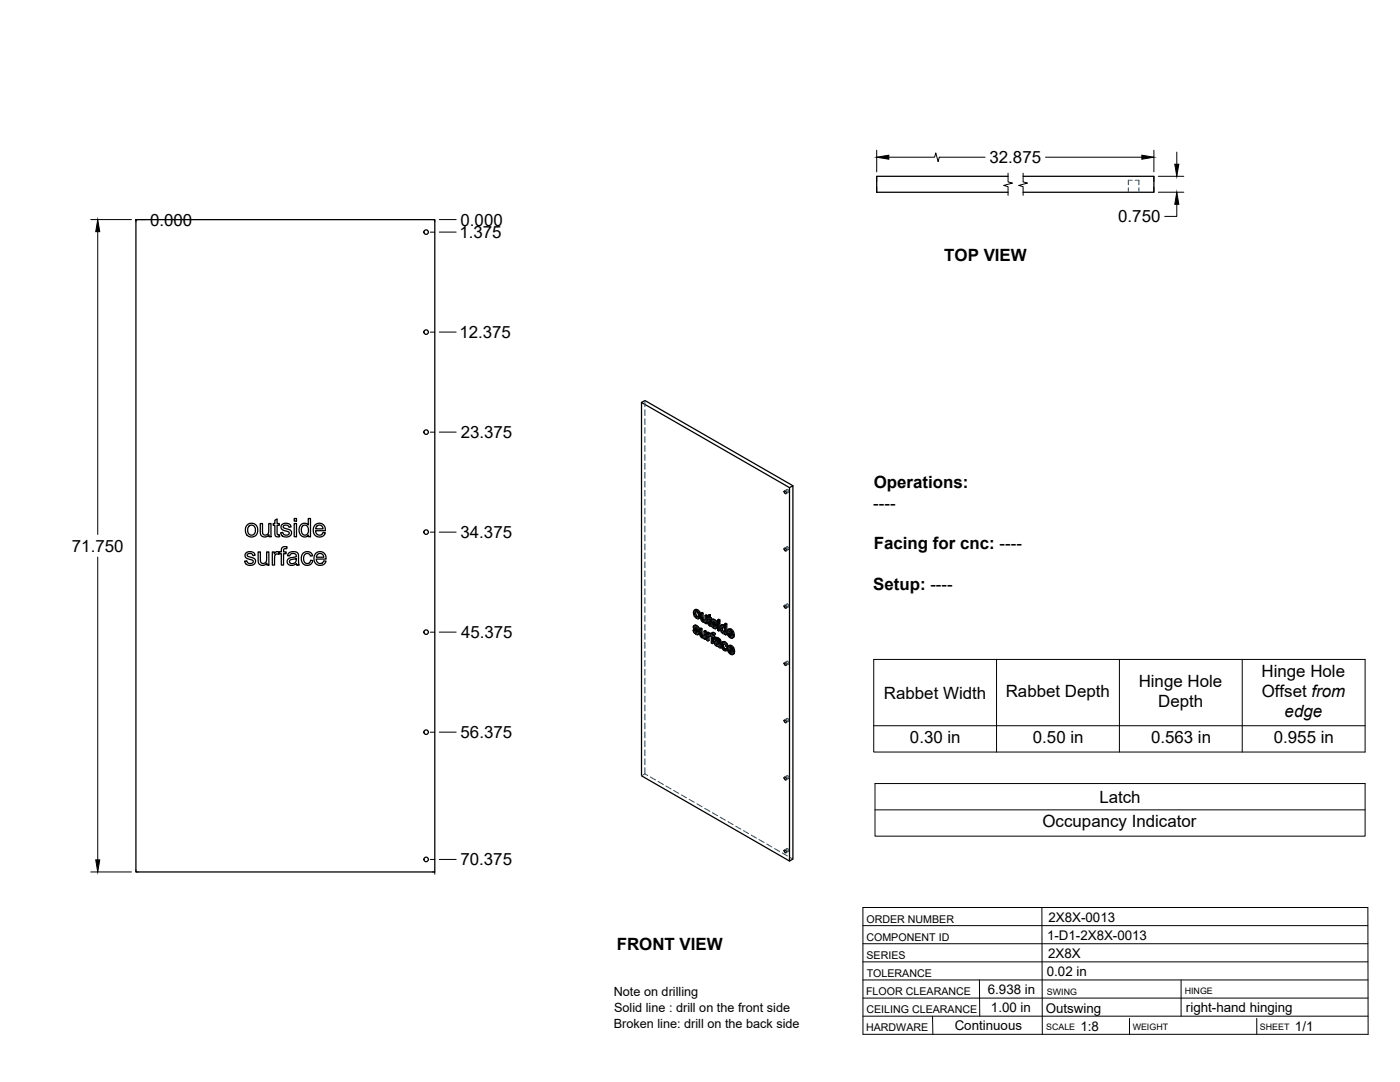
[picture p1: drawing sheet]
<svg xmlns="http://www.w3.org/2000/svg" width="559mm" height="432mm" viewBox="0 0 559 432" stroke-linecap="round" stroke-linejoin="round" font-family="sans-serif">
<!-- layer: Visible -->
<g fill="none" stroke="#000" stroke-width=".51">
<path d="M402.4 70.4h-52.5v6.3h52.5M408.3 70.4h52.3v6.3h-52.3M54.3 87.7h119.2v260.3h-119.2zM256.1 160.6l59 34v149l-59-34zM256.1 160.6l1.3-.8 59.1 34M313 196l.7 .1 .1 .9-.6-.2zM315.1 194.6l1.4-.8v149l-1.4 .8M98.8 209.4l1.1-.5a2.66 2.66 0 0 1 3 3.6 2.66 2.66 0 0 1-4.7 .5l-.2-1a2.9 2.9 0 0 1 .8-2.6zM99.3 210.1l.8-.5a1.97 1.97 0 0 1 1.9 2 1.97 1.97 0 0 1-2 1.9l-.5-.2a2.61 2.61 0 0 1-.2-3.2zM103.9 208.9h.9v3a1.32 1.32 0 0 0 1.3 1.7 1.32 1.32 0 0 0 1.2-1.8v-2.9h.9v5.3h-.8v-.8a1.88 1.88 0 0 1-2.3 .8 1.88 1.88 0 0 1-1.2-2zM109.7 207.6l.9-.5v1.8h.9v.7h-.9v3.3l.3 .5h.6l.1 .8a1.33 1.33 0 0 1-1.5-.1 1.33 1.33 0 0 1-.4-1.5v-3h-.6v-.7h.6zM112.5 209.4l1.2-.6a1.94 1.94 0 0 1 2.5 1.5l-.9 .1a1.13 1.13 0 0 0-1.1-.9 1.13 1.13 0 0 0-1.1 1l.2 .2a4.1 4.1 0 0 1 3 1.5 2.18 2.18 0 0 1-1.5 2.1 2.18 2.18 0 0 1-2.5-.8l-.3-.9 .9-.1 .6 .9 1.4 .1a.67 .67 0 0 0 .5-.6 .67 .67 0 0 0-.4-.7l-.3-.1a2.35 2.35 0 0 1-2.5-1.6z"/>
<path d="M117.4 208.9h.9v5.3h-.9zM117.4 206.9h.9v1.1h-.9zM120 209.5l1.1-.6a1.88 1.88 0 0 1 1.9 .6v-2.6h.9v7.3h-.8v-.7a2.18 2.18 0 0 1-2.6 .5 2.18 2.18 0 0 1-1.1-2.4zM120.8 209.9l.6-.3a2.12 2.12 0 0 1 1.8 1.6 2.12 2.12 0 0 1-.9 2.2l-.3 .1a2.1 2.1 0 0 1-1.7-1.4 2.1 2.1 0 0 1 .5-2.2zM125.7 209.6l1.5-.8a2.47 2.47 0 0 1 2.7 3h-4l.3 1a1.46 1.46 0 0 0 1.5 .8 1.46 1.46 0 0 0 1.2-1.1l1 .1-.3 .6-.7 .8-1.2 .3a2.79 2.79 0 0 1-2.6-1.7 2.79 2.79 0 0 1 .6-3zM126.5 210l.6-.4a1.43 1.43 0 0 1 1.8 1.5h-2.9zM313 218.8l.7 .2 .1 .8-.6-.2zM98.2 220.7l1.1-.5a1.94 1.94 0 0 1 2.5 1.4l-.9 .1a1.13 1.13 0 0 0-1.1-.9 1.13 1.13 0 0 0-1.1 1l.3 .3a3.5 3.5 0 0 1 2.9 1.4 2.19 2.19 0 0 1-1.5 2.1 2.19 2.19 0 0 1-2.4-.8l-.4-.9 .9-.1 .6 .9 1.4 .1a.67 .67 0 0 0 .6-.6 .67 .67 0 0 0-.5-.7l-.2-.1a2.35 2.35 0 0 1-2.6-1.6zM103 220.3h.9v2.9a1.32 1.32 0 0 0 1.4 1.7 1.32 1.32 0 0 0 1.1-1.8v-2.8h.9v5.2h-.8v-.8a1.88 1.88 0 0 1-2.2 .9 1.88 1.88 0 0 1-1.3-2.1zM108.7 220.3h.8v.8a1.25 1.25 0 0 1 2-.7l.8-.1v-.6a1.5 1.5 0 0 1 .7-1.5 1.5 1.5 0 0 1 1.6 0l-.2 .8a.83 .83 0 0 0-.8 0 .83 .83 0 0 0-.4 .8v.5h1v.7h-1v4.5h-.9v-4.5h-.8v-.5l-.2 .8a1.17 1.17 0 0 0-1.4 .1 1.17 1.17 0 0 0-.3 1.4v2.7h-.9zM115.1 220.9a2.39 2.39 0 0 1 4 .6l.3 4h-.9l-.2-.6a2 2 0 0 1-2.2 .8 2 2 0 0 1-1.5-1.9l.1-.1a2.04 2.04 0 0 1 2-1.2l.4-.1a.83 .83 0 0 0 1.1-.7 .83 .83 0 0 0-1.1-.8 1.23 1.23 0 0 0-1.5 1l-.9-.1zM115.7 223.6l2.6-.7a1.49 1.49 0 0 1-.8 1.9 1.49 1.49 0 0 1-2-.7z"/>
<path d="M120.8 220.9l1.4-.7 1.3 .1 .9 .6 .4 .9-.9 .1a1.44 1.44 0 0 0-1.9-.9 1.44 1.44 0 0 0-.8 1.9l.1 1.1a1.34 1.34 0 0 0 1.5 .9 1.34 1.34 0 0 0 1.2-1.3l.8 .1-.4 1a2.47 2.47 0 0 1-3.2 .5 2.47 2.47 0 0 1-.8-3.2zM126 220.9l1.5-.7a2.47 2.47 0 0 1 2.7 2.9h-4l.3 1a1.46 1.46 0 0 0 1.5 .8 1.46 1.46 0 0 0 1.2-1.1l.9 .1-.2 .7-.6 .6-1.3 .4a2.79 2.79 0 0 1-2.6-1.7 2.79 2.79 0 0 1 .6-3zM126.7 221.3l.8-.4 .9 .1 .5 .4 .3 1h-2.9zM276.6 251.5l.7 1.3 .9 .5 .5-.1M276.9 249.8l.6-.3 .8 .3 .9 1.3-.5 .3-.1-.6M277.1 250.4l.5-.1 1.1 1.1M277.2 244.8l.4-.9 1 .9 .1 1.3-.3 .3h-.4M277.3 251.3l-.7 .2 .5 .2M277.3 252.3l.4 .4 .5-.3M277.4 250.9l1 .9 .5-.2M277.4 251.5l-.3 .2 .2 .6 .4-.3M277.5 250.2l-.3 .4 .4-.3 .6 .7"/>
<path d="M277.5 249.5l-.7 .4-.1 .6 1.6 1.8v.5M277.5 245.7l.5 .7 .5-.3M277.6 251.6l.7 .9M277.7 249.9l.5 .4 .5-.2M277.7 244.5l-.5 .3 .1 .4 .2 .5 .4-.2M277.7 252.7l.5 .1M277.7 249.5l-.7 .2M277.8 244l.1 1.4 .8 .8M277.8 250.6l-.4 .3-.2-.3M278 243.6l.9 .9 .4-.2M278.1 249.7l-.8 .1M278.2 250.3l.4 .5 .4-.3"/>
<path d="M278.4 251.8l.3 .5 .4-.3M278.5 243.4l-.5 .2-.8-.1M278.6 251.3l.7 1.3-.7 .7M278.7 252.3l.1 .5 .5-.3M278.8 252.8l-.1 .4 .4-.3M278.9 244.5l.3 1.4 .5-.3M279.1 246.7a1.82 1.82 0 0 1-2.3-2l.1-.9 .7-.6 .8 .1 .6 .5 .6 1 .1 1.2-.8 .9M279.2 245.9l-.1 .8 .4-.3M279.3 250.9l.5 .3 .4-.3M279.7 244.7l.5 .2 .4-.2M279.8 251.2v2.2l.4-.2M279.8 253.4l.2 .4 .4-.2"/>
<path d="M280 253.8l.3 .3 .5-.2M280.2 244.9v2.3l.4-.3M280.2 247.2l.2 .4 .4-.3M280.3 254.1l.4 .1M280.4 247.6l.3 .3 .5-.3M280.7 247.9l.4 .1M280.9 254l-.6-.7-.1-2.4-.4-.2-.5 .2 .1 2.7 .8 .9h.8v.4l.4 .3M281 254.5l-.1 .1M281.4 247.7l-.7-.6-.1-2.4-.4-.3-.5 .3 .1 2.5 .8 1.1 .9-.1M281.4 252.2v3l.5-.3v-3l-.5-.3-.4 .3v1.9l-.3 .4 .2-.1M281.5 248.2v.5l.4 .2M281.5 248.3l-.2 .1"/>
<path d="M281.9 245.9v3l.4-.2v-3.1l-.4-.2-.5 .3v1.8l-.3 .5 .2-.1M281.9 251.9l-.5 .3-.4-.3M282.3 245.6l-.4 .3-.5-.2M282.3 246.6l.3 .1 .1 2.5 .8 .7 .4-.2M282.6 246l-.3 .2 .3 .2v-.8l.9-.3v1l.5 .3v.4l-.5 .2v-.3M283 252.9l-.4-.6-.5 .2v3l.5 .3M283 253.5l-.4 .7 .4-.2M283 252.5l-.5 .3-.4-.3M283.1 253.5l-.1 2-.4 .3v-1.6M283.1 253.5l.4 .2M283.1 253.5l-.5 .2M283.1 245.6v1l.4-.3"/>
<path d="M283.1 253l.4 .4M283.3 252.7l-.8 .5v-.4M283.3 249.3l.2 .1M283.5 245.3l-.9 .3M283.5 253.3v.4M283.5 253.7l.4 .3v2.6l.4 .2M283.5 253.5l-.1 .3M283.5 249.4l.1 .5M283.5 252.8l.4 .3M283.5 252.8l-.8 .2M283.5 252.8l-.7 .2M283.5 248.8l-.4 .2v-2l.4 .2 .3 1.9"/>
<path d="M283.6 248.9l-.5 .1M283.8 249.1l.8 1.4 .6 .4 .6-.1M283.8 249.1l-.6 .1M283.8 249.1h.1M283.8 249.3l-.3 .1M284 246.6l-.5 .3-.4-.3M284 247.4l.6-.3 .8 .3 .9 1.3-.5 .3-.1-.6M284.1 252.7l.8-.3 .6 .4-.5 .7v-.5M284.3 253.8l.5 .3 .5-.2M284.4 248.9l-.6 .2 .4 .2M284.4 249.9l.5 .4 .4-.3M284.5 248.5l1 .9 .5-.2"/>
<path d="M284.5 249.1l-.3 .2 .2 .6 .5-.3M284.6 247.1l-.6 .4-.1 .6 1.6 2.1M284.6 247.9l-.3 .3 .5-.2M284.6 252.4l-.6 .4-.1 .8-.4-.3 .4-.2M284.6 252.8l.4 .2 .5-.2M284.7 249.2l.8 .9M284.7 247.9l.6 .7M284.8 253.3l.5 1-.5 .2v-.4M284.8 254.5v2.1l-.5 .2v-2.6l.5 .3M284.8 247.5l.5 .4 .5-.2M284.8 248l1 1M284.8 248h-.5"/>
<path d="M284.9 247.1l-.8 .3M284.9 250.3l.4 .1M284.9 248.2l-.4 .3-.2-.3M285 253.5l-.6-.3-.1 .6 .5-.2M285.1 252.5l-.5 .3-.4-.2M285.2 247.3l-.8 .1M285.2 256l.7-.3 .9 .3M285.3 247.9l.4 .5 .4-.2M285.4 254.7l1-.2 1.2 .9 .3 3-.5 .2-.1-.4M285.5 250.2l-.1 .2M285.5 249.4l.3 .5 .5-.3M285.6 256.5l.1-.1a.86 .86 0 0 1 1.1 1"/>
<path d="M285.6 257.1l.4 .4 .5-.3M285.7 256.4l-.2 .3M285.7 248.9l.5 .6 .2 .8-.7 .6M285.8 249.9l.1 .5 .5-.3M285.8 255.7l-.7 .5 .2 1 .8 .7h.8l.5 .7M285.9 250.4l-.1 .4 .4-.3M285.9 256.5l-.3 .5 .5-.1M286 256.5l.8 .8M286 255.2l-.4 .2a.8 .8 0 0 1 .9 0 .8 .8 0 0 1 .4 .8l-1.2-.3M286 255.2h.1M286 257.5l.5 .1M286.1 255.7l-.8 .2"/>
<path d="M286.2 254.4l-1 .5 .4 .5M286.3 254.9l.5 .4 .5-.3M286.4 248.6l.5 .2 .4-.2M286.5 257.6l.3-.1zM286.7 254.6l-.4 .3-.6-.3M286.8 255.3l.3 .4 .5-.3M286.9 248.3l.4 .3v3l-.4 .2v-3M286.9 248.3l-.5 .3v3l.5 .2M286.9 247.7v.5l.4-.2v-.6l-.4-.3-.5 .3v.6l.5 .2M287.1 255.7l.2 .4 .4-.3M287.3 256.1v2.1l.5-.3M287.3 247.4l-.4 .3-.5-.3"/>
<path d="M287.8 249.6l.7-.3 .7 .3M287.9 250.9l.3-.9 .9 .8 .1 1.4-.6 .2M288.1 251.9l.5 .5 .4-.2M288.2 256.3l.7-.3 .6 .2 .7 .6 .3 .9-.4 .3-.4-.9M288.3 257.6l.2 1 .4-.3M288.3 250.6l-.4 .3v.5l.2 .5 .4-.3M288.4 249.3l-.9 .6v1.6l.8 1.2 .6 .3 .4-.2v.4l.4 .2M288.4 250l.1 1.5 .7 .7M288.5 258.6l.5 .6 .5-.3M288.5 249.7l.4 .3M288.8 257.3l-.5 .3 .4-.8 1.4 1.2M288.8 256.8l.1 1.5 .7 .7"/>
<path d="M288.9 256l-.5 .3a2.06 2.06 0 0 0 1.4 3.4M288.9 249.4l-1 .1M289 256.5l.7 .6 .5-.3M289.2 249l.5 .3 .4-.3M289.3 252.8l-.2 .1M289.5 256.2l-.5 .3-.6-.2M289.7 249.3v4.1l.4-.2v-4.2l-.4-.2-.5 .2v1.5l-.3-.5 .3-.1M289.7 258.8l-.2 .4h-.5M290.3 258.7l-.6 .1 .4 .3M290.4 259l-.6 .7 .6-.4M290.9 253.5l.5 .6 .5-.3M291.1 251.9l-.4 .3 1.4 .8-.5-1.1a.49 .49 0 0 0-.6-.2 .49 .49 0 0 0-.3 .5"/>
<path d="M291.2 251.7l-.1 .2 .9 .6M291.2 252.9l.9 1M291.3 258.5l-.5 .3 1.5 .8-.6-1.2a.48 .48 0 0 0-.6-.2 .48 .48 0 0 0-.3 .6M291.3 258.2v.3l.8 .5M291.4 253.3l-.5 .2-.2-.9 1.9 1.1M291.4 259.5l.8 1M291.4 251.4l.9 .8 .4-.2M291.4 254.1l.5 .1M291.5 259.8l-.5 .3-.2-.9 2.4 1.3-.8 .7M291.6 257.9l.8 .9 .5-.2M291.9 251.1l-1.3 .2M292 257.7l-1.3 .1"/>
<path d="M292.1 253.9l.5 .3 .5-.3M292.1 253.9l-.1 .2M292.3 252.2l.3 1.4 .5-.3M292.4 258.8l.4 1.4 .4-.3M292.5 253.7l-.4 .2M292.6 253.6l.5-.1-.1-.6-.7-1.5-.9-.5-.8 .4-.4 1.1 .4 1.3 1.1 1h.6l.3-.5M292.7 253.7l.3 .4-.7 .5M313 241.7l.7 .1 .1 .9-.6-.2zM291 260.1l.6 .5 .4-.2M291.6 260.6l.4 .2M292.3 260.4l.4 .4 .5-.3M292.3 260.4l-.2 .3"/>
<path d="M292.6 260.2l-.3 .2M292.8 260.2l.4-.2v-.5l-.7-1.5-1-.5-.8 .3-.3 1.4 .5 1.2 1.2 .9 .6-.5M313 264.5l.7 .2 .1 .8-.6-.2zM313 287.4l.7 .1 .1 .8-.6-.1zM313 310.2l.7 .2 .1 .8-.6-.2zM313 339.3l.7 .1 .1 .9-.6-.2z"/>
<circle cx="170.1" cy="92.6" r=".9"/>
<circle cx="170.1" cy="132.5" r=".9"/>
<circle cx="170.1" cy="172.5" r=".9"/>
<circle cx="170.1" cy="212.4" r=".9"/>
<circle cx="170.1" cy="252.3" r=".9"/>
<circle cx="170.1" cy="292.2" r=".9"/>
<circle cx="170.1" cy="343" r=".9"/>
</g>
<!-- layer: Reference -->
<g fill="none" stroke="#000" stroke-width=".4">
<path d="M349.9 70.4v2.1M349.9 74.6v2.1M460.6 70.4v2.1M460.6 74.6v2.1M54.3 87.7v.9M55.2 87.7h-.9h.9M171.7 92.6h1.8M172.6 87.7h.9v.9M171.7 132.5h1.8M171.7 172.5h1.8M171.7 212.4h1.8M171.7 252.3h1.8"/>
<path d="M171.7 292.2h1.8M54.3 347.1v.9h.9M171.7 343h1.8M172.6 348h.9v.9"/>
</g>
<!-- layer: Hidden -->
<g fill="none" stroke="#00557f" stroke-width=".4">
<path d="M450.4 74.9v1.8M451.9 71.9h-1.5v1.8M453.1 71.9h1.5v1.8M454.6 74.9v1.8M257.4 159.8v2.5M257.4 163.5v2.4M257.4 167.1v2.3M257.4 170.6v2.4M257.4 174.2v2.4M257.4 177.8v2.3M257.4 181.4v2.3M257.4 184.9v2.4"/>
<path d="M257.4 188.5v2.4M257.4 192.1v2.3M257.4 195.6v2.4M257.4 199.2v2.4M314 195.4a.58 .58 0 0 1 .8 .3 .58 .58 0 0 1-.3 .7l-.5-.4zM314.1 195.3l-1 .6M314.7 196.4l-1 .6M257.4 202.8v2.4M257.4 206.4v2.3M257.4 209.9v2.4M257.4 213.5v2.4M257.4 217.1v2.4"/>
<path d="M314 218.2a.53 .53 0 0 1 .8 .3 .53 .53 0 0 1-.4 .7zM314.1 218.2l-1 .6M314.7 219.3l-1 .6M257.4 220.6v2.4M257.4 224.2v2.4M257.4 227.8v2.4M257.4 231.4v2.3M257.4 234.9v2.4M257.4 238.5v2.4M257.4 242.1v2.4M257.4 245.6v2.4M257.4 249.2v2.4"/>
<path d="M257.4 252.8v2.4M257.4 256.4v2.3M257.4 259.9v2.4M277.1 251.2l.3 1M277.2 250l-.5 .2M277.2 249.6l-.4 .3M277.2 244.2l-.4 .3M277.3 251.3l.3 .3M277.3 250.4l-.5 .3M277.3 250.2l.4-.2-.5 .3M277.4 249.5l-.1 1.1 1.3 1.2a.36 .36 0 0 1 .3 .5 .36 .36 0 0 1-.6 .2M277.4 252.2l.8 .7 .8 .1"/>
<path d="M277.4 252.2l-.4 .2M277.5 251.4l-.1 .1M277.6 250.9l-.5 .2M277.6 245.6l.7 .8 1 .2M277.6 245.6l-.5 .3M277.6 250.2h-.1M277.6 250.3a.33 .33 0 0 1 .3-.4 .33 .33 0 0 1 .4 .3l.9 .9M277.6 243.2l-.4 1 .4 1.4M277.9 243.8l-.1 .2M277.9 243.8l.8 .2 .5 .9v1l-.5 .3M277.9 243.8l-.4 .2M278.2 250.1l-.5 .3"/>
<path d="M278.2 252.9l-.5 .2M278.2 251l.4 .3M278.3 252.8l.4-.3-.5 .3M278.5 243.8l-.5 .3M278.5 246.5l-.5 .3M278.6 250.5l-.5 .2M278.7 251.9l-.5 .3M278.7 250.9l-.4 .3M278.8 253l-.5 .3M278.8 252.3l-.4 .3M279 246.1l-.4 .3M279 244.4l-.4 .2"/>
<path d="M279.1 246.7l-.5 .3M279.2 245.4l-.4 .2M279.8 250.7l.1 2.8 .9 .8 .7-.1v.5l.4 .2M279.8 253l-.4 .3M279.9 253.5l-.4 .2M280.2 244.4l.2 2.8 .7 .8h.8v.4l.4 .3M280.2 246.8l-.4 .3M280.2 253.9l-.4 .3M280.4 247.2l-.5 .3M280.6 247.7l-.4 .2M280.7 254.3l-.5 .2M281.1 248l-.5 .3"/>
<path d="M281.1 254l-.2 .1M281.3 253.9l-.5 .3M281.3 254.3l-.3 .2M281.4 253.8l-.5 .2M281.4 251.6v2.1l-.5 .3M281.5 254.2l-.5 .3M281.5 254.7l-.5 .2M281.5 247.7l-.2 .2M281.7 247.7l-.5 .2M281.8 247.5l-.5 .3M281.9 245.4v1.9l-.5 .4M281.9 248l-.4 .2 .2-.1"/>
<path d="M281.9 248.4l-.4 .3M282.3 246.2v.4l.4-.3M282.6 252.3v3l.4 .2M282.6 255.3l-.5 .2M282.7 245.9l-.1 .1M283 253l-.5 .2M283.1 245.3v.8l-.4-.2v.4l.4 .2v2.4l.9 .7-.2-.5M283.1 253.4l-.1 .1M283.1 246.5l-.5 .2M283.1 246.1l-.5 .3M283.1 248.9l-.4 .2M283.2 252.8l-.2 .1"/>
<path d="M283.2 253.3l-.5 .2M283.3 253.2l-.5 .3M283.3 249.2l-.4 .2M283.5 253.3l-.4 .2 .2-.3 .5 .4 .2-.3 .4 .4v2.6l.4 .3M283.5 246.7l-.4 .3M283.7 249.5l-.5 .2M284 247l-.5-.3v.5M284 253.2l-.5 .2M284 253.1h-.1M284 253.5l-.5 .2M284 253.3l-.5 .2M284 249.2l-.2 .1"/>
<path d="M284 249.6l-.1 .1M284.2 248.9l.3 .9M284.3 247.6l-.5 .2M284.4 256.3l-.5 .3M284.4 253.7l-.5 .3M284.4 248.9l.3 .3M284.4 248.1l-.5 .2M284.4 247.3l-.5 .2M284.4 252.6l-.4 .2M284.5 247.1l-.1 1.1 1.3 1.2a.36 .36 0 0 1 .3 .5 .36 .36 0 0 1-.5 .2l.4-.2M284.5 252.4l-.1 .9-.5-.2M284.5 249.8l.8 .7 .8 .1"/>
<path d="M284.5 249.8l-.4 .2M284.6 249l-.1 .1M284.7 248.5l-.5 .3M284.7 247.8l-.1 .1M284.7 247.9l.1-.3 .5 .1 1 1M284.8 254l-.5 .2M284.8 247.6l-.4 .3M284.9 253l-1 .6M285.2 253l-.5 .3M285.3 247.7l-.5 .3M285.3 254.3l-.5-.3v.5M285.3 254.7l.5-.3-.2 .5 .4 .3a.85 .85 0 0 1 1 0 .85 .85 0 0 1 .3 .9l-.5-.1"/>
<path d="M285.3 248.6l.4 .3M285.4 250.4l.4-.2-.9 .5M285.4 253.2l-.5-.3-.1 .4M285.5 256.2l-.4 .2M285.6 254.9l-.5 .2M285.6 255.8l-.5 .3M285.7 248.1l-.5 .2M285.7 255.7l-.2 .6 .2 .6 .9 .8h.7l.1 .4M285.7 256.9l-.4 .3M285.8 249.6l-.5 .2M285.8 248.5l-.4 .3M285.9 250.7l-.5 .2"/>
<path d="M285.9 256.5l.3-.3a.78 .78 0 0 1 .8 .2 .78 .78 0 0 1 .2 .8l-.4 .1M286 256.2l-.3 .2M286.1 256.2l-.5 .3M286.2 256.2l-.5 .2M286.2 254.9l-.4 .2M286.4 257.6l-.5 .2M286.7 255l-.5 .3M286.9 257.7l-.5 .3M286.9 248.3v3l.4 .3M286.9 247.1v.6l.4 .3M286.9 251.3l-.5 .3M286.9 247.7l-.5 .3"/>
<path d="M286.9 257.3l-.1 .2M287.2 255.5l-.5 .2M287.2 257.2l-.5 .4M287.3 256.5l-.4 .3M287.3 256.1l-.4 .3M287.3 256l-.4 .2M287.3 257.7l-.4 .2M287.4 258.1l.5 .3M287.4 258.1l-.4 .2M287.8 250.4l-.4 .2M288 251.2l-.5 .3M288 249.6l-.5 .3"/>
<path d="M288.2 249.3l-.4 1.1 .3 1.2 .6 .7 .6 .4 .4-.2v.4l.4 .3M288.3 257.1l-.5 .3M288.4 252l-.4 .3M288.4 256.3l-.4 .3M288.5 249.9l-.1 .1M288.5 249.9l.7 .1 .5 .9v1l-.5 .3M288.5 249.8l-.4 .3 .4-.2M288.6 256.1l-.3 1 .2 1.2 .6 .8 1.1 .4M288.6 258.4l-.4 .3M288.8 256.8l.6-.2 .7 1 .4 .1M289 256.6l-.5 .3M289 252.6l-.5 .2"/>
<path d="M289 249.9l-.5 .2M289.4 249.8l-.2 .1M289.5 259.3l-.5 .3M289.5 256.6l-.4 .3M289.5 250.4l-.4 .3M289.5 252.2l-.4 .2M289.7 248.8v1.4l-.5-.6M289.7 250.2l-.5 .3M289.7 252.5l-.4 .3M289.7 251.5l-.4 .2M289.7 252.9l-.4 .3M289.9 257l-.5 .3"/>
<path d="M289.9 259h-.3M289.9 259l-.4 .2M290.1 257.6l-.5 .2M290.1 258.6l-.2 .4M290.3 258.7l.3 .2-.2 .4M290.6 258.9l-.2 .1M290.7 252l-.5 .2M290.8 258.6l-.5 .2M291 251l-.3 .8 .3 1.5 .9 1 .9 .1M291 253.3l-.4 .3M291.1 252.3l-.4 .3M291.1 257.6l-.3 1 .3 1.3 .9 .9 .9 .1"/>
<path d="M291.1 259.9l-.4 .2M291.2 252.9l-.1-.6 2 1.2M291.3 258.9l-.5 .3M291.4 251.5l-.2 .2M291.4 251.5l.8 .3 .4 1-.6-.3M291.4 259.5l-.1-.6 1.9 1.1M291.4 251.5l-.5 .2M291.5 258l-.2 .2M291.5 258l.8 .3 .4 1.1-.6-.4M291.5 258l-.4 .3M291.9 251.5l-.5 .3M291.9 254.3l-.5 .2"/>
<path d="M292 258.1l-.4 .2M292.1 253.9h.2M292.4 253.9l-.4 .2 .3-.2M292.4 252.1l-.4 .3M292.6 258.7l-.5 .3M292.6 252.8l-.5 .2M292.6 253.6l-.1 .1M292.7 254.4l-.5 .3M292.7 253.7l-.4 .2M292.7 259.4l-.4 .2M314 241.1a.53 .53 0 0 1 .8 .3 .53 .53 0 0 1-.4 .7zM314.1 241l-1 .6"/>
<path d="M314.7 242.1l-1 .6M257.4 263.5v2.4M257.4 267.1v2.4M257.4 270.7v2.3M257.4 274.2v2.4M257.4 277.8v2.4M292 260.8l-.4 .3M292.2 260.5h.3M292.5 260.5l-.4 .2M292.7 260.2h-.1M292.8 261l-.5 .2M292.8 260.2l-.3 .3"/>
<path d="M314 263.9a.58 .58 0 0 1 .8 .3 .58 .58 0 0 1-.3 .8l-.5-.5zM314.1 263.9l-1 .6M314.7 265l-1 .6M257.4 281.4v2.3M257.4 284.9v2.4M257.4 288.5v2.4M257.4 292.1v2.4M257.4 295.7v2.3M257.4 299.2v2.4M314 286.8a.58 .58 0 0 1 .8 .3 .58 .58 0 0 1-.3 .7l-.5-.5zM314.1 286.7l-1 .6M314.7 287.8l-1 .6"/>
<path d="M257.4 308.8l-1.3 .8M257.4 308.8l1.2 .7M257.4 302.8v2.4M257.4 306.4v2.4M259.6 310.1l2 1.2M262.7 311.9l2.1 1.2M265.8 313.7l2 1.2M268.9 315.4l2 1.2M272 317.2l2 1.2M275.1 319l2 1.2M314 309.6a.53 .53 0 0 1 .8 .3 .53 .53 0 0 1-.4 .7zM314.1 309.6l-1 .6"/>
<path d="M314.7 310.7l-1 .6M278.2 320.8l2 1.2M281.3 322.6l2 1.2M284.4 324.4l2 1.1M287.5 326.1l2 1.2M290.6 327.9l2 1.2M293.6 329.7l2.1 1.2M296.8 331.5l2 1.2M299.8 333.3l2.1 1.2M302.9 335l2.1 1.2M306 336.8l2.1 1.2M309.1 338.6l2.1 1.2"/>
<path d="M314 338.7a.58 .58 0 0 1 .8 .3 .58 .58 0 0 1-.3 .7l-.5-.4zM314.1 338.6l-1 .6M314.7 339.7l-1 .6M312.2 340.4l2.1 1.2M315.3 342.2l1.2 .6"/>
</g>
<!-- layer: Hidden Narrow -->
<path d="M278.2 251.5l-.4 .3M279.8 252.5l-.5 .3M280.2 246.3l-.5 .2M281.4 253.2l-.4 .3M281.9 247l-.5 .3M283.1 248.2l-.5 .3M284.4 253l-.5 .3M284.8 253.3h.1M285.3 249.1l-.4 .3M286.6 256.3l-.5 .2M287.3 256.7l-.4 .3" fill="none" stroke="#000" stroke-width=".4"/>
<!-- layer: Visible Narrow -->
<path d="M278.2 251l-.5 .2M280.2 252.6l-.4 .3M280.6 246.4l-.4 .2M283.5 248.5l-.4 .3M284.8 253.3l-.5 .2M285.3 248.6l-.4 .2M286.5 255.8l-.4 .3M287.7 256.3l-.4 .3M287.7 257l-.4 .3" fill="none" stroke="#000" stroke-width=".4"/>
<!-- layer: Titleblock -->
<g fill="none" stroke="#000" stroke-width=".4">
<path d="M344.4 362.2h201.6l.1 50.6h-201.7zM344.4 376.6h201.6M344.4 369.4h201.6M415.9 362.2l.1 50.6M344.4 383.9h201.6M344.4 398.3h201.6M344.4 391.1h201.6M390.9 391.1l.2 14.4M471.4 391.1v14.4M344.4 405.5h201.7M372.2 405.5l.1 7.3M450.8 406.4v6.4"/>
<path d="M501.6 406.4v6.4"/>
</g>
<!-- layer: FD_Dimensions -->
<g fill="none" stroke="#000" stroke-width=".4">
<path d="M349.9 59.9v8.7M460.6 59.9v8.7M354.8 62.7h18.2l.5-1.7 .9 3.5 .5-1.8h18.3M417.3 62.7h38.5M462.3 70.4h10.2M462.3 76.7h10.2M469.7 60.7v4.8M36.2 87.6h16.3M39 92.5v120.8M56 87.6h2.2M175.3 87.6h6.8M175.3 92.6h6.8"/>
<path d="M469.7 81.5v4.9h-4.8M175.3 132.5h6.8M175.3 172.4h6.8M175.3 212.4h6.8M39 222.3v120.9M175.3 252.3h6.8M175.3 292.2h6.8M36.2 348h16.3M175.3 343h6.8"/>
</g>
<path d="M349.9 62.7l4.9-.8v1.6zM455.8 61.9l4.8 .8-4.8 .8zM468.9 65.5h1.6l-.8 4.9zM39 87.6l.8 4.9h-1.6zM469.7 76.7l.8 4.8h-1.6zM38.2 343.2h1.6l-.8 4.8z" fill="#000" stroke="#000" stroke-width=".4"/>
<!-- layer: Break Lines -->
<path d="M402.4 69.1v3.5l1.7 .5-3.5 .9 1.8 .5v3.5M408.4 69.1v3.5l1.7 .5-3.5 .9 1.8 .5v3.5" fill="none" stroke="#000" stroke-width=".4"/>
<!-- layer: Custom Tables -->
<path d="M348.7 263.2h196.2v36.9h-196.2zM397.8 263.2v36.9M446.8 263.2v36.9M495.8 263.2v36.9M348.7 289.6h196.2M349.2 312.7h195.7v21h-195.7zM349.2 323.2h195.7" fill="none" stroke="#000" stroke-width=".4"/>
<g font-size="6.7">
<text x="394.9" y="65.1">32.875</text>
<text x="446.3" y="88.7">0.750</text>
<text x="59.9" y="90">0.000</text>
<text x="183.4" y="95">1.375</text>
<text x="183.8" y="90">0.000</text>
<text x="376.9" y="104.1">TOP VIEW</text>
<text x="183.4" y="134.9">12.375</text>
<text x="183.9" y="174.8">23.375</text>
<text x="348.7" y="194.9">Operations:</text>
<text x="348.5" y="203">----</text>
<text x="183.8" y="214.7">34.375</text>
<text x="28.7" y="220.2">71.750</text>
<text x="348.7" y="219.2">Facing for cnc: ----</text>
<text x="348.5" y="235.3">Setup: ----</text>
<text x="184" y="254.6">45.375</text>
<text x="454.5" y="274.1">Hinge Hole</text>
<text x="503.6" y="270">Hinge Hole</text>
<text x="352.8" y="278.8">Rabbet Width</text>
<text x="401.4" y="278.2">Rabbet Depth</text>
<text x="503.6" y="278.2">Offset from</text>
<text x="462.3" y="282.2">Depth</text>
<text x="512.8" y="286.2">edge</text>
<text x="183.8" y="294.6">56.375</text>
<text x="363.2" y="296.5">0.30 in</text>
<text x="412.3" y="296.5">0.50 in</text>
<text x="459.4" y="296.5">0.563 in</text>
<text x="508.4" y="296.5">0.955 in</text>
<text x="438.8" y="320.3">Latch</text>
<text x="416.1" y="330.2">Occupancy Indicator</text>
<text x="183.8" y="345.4">70.375</text>
<text x="246.2" y="379.1">FRONT VIEW</text>
</g>
<g font-size="5.3">
<text x="418.5" y="367.9">2X8X-0013</text>
<text x="417.9" y="375">1-D1-2X8X-0013</text>
<text x="418.4" y="382.2">2X8X</text>
<text x="417.8" y="389.5">0.02 in</text>
<text x="394.3" y="396.8">6.938 in</text>
<text x="395.5" y="403.7">1.00 in</text>
<text x="417.4" y="404.1">Outswing</text>
<text x="473.4" y="403.8">right-hand hinging</text>
<text x="381.1" y="411">Continuous</text>
<text x="431.3" y="411.5">1:8</text>
<text x="516.9" y="411.5">1/1</text>
</g>
<g font-size="5.1">
<text x="245" y="397.3">Note on drilling</text>
<text x="245.1" y="403.8">Solid line : drill on the front side</text>
<text x="245" y="410.3">Broken line: drill on the back side</text>
</g>
<g font-size="4.3">
<text x="345.8" y="368.4">ORDER NUMBER</text>
<text x="345.8" y="375.5">COMPONENT ID</text>
<text x="345.8" y="382.7">SERIES</text>
<text x="345.9" y="389.9">TOLERANCE</text>
<text x="345.7" y="397.2">FLOOR CLEARANCE</text>
<text x="345.8" y="404.4">CEILING CLEARANCE</text>
<text x="345.7" y="411.6">HARDWARE</text>
</g>
<g font-size="3.5">
<text x="417.9" y="397">SWING</text>
<text x="472.9" y="396.7">HINGE</text>
<text x="417.5" y="410.9">SCALE</text>
<text x="452.1" y="410.9">WEIGHT</text>
<text x="502.9" y="410.9">SHEET</text>
</g>
</svg>
